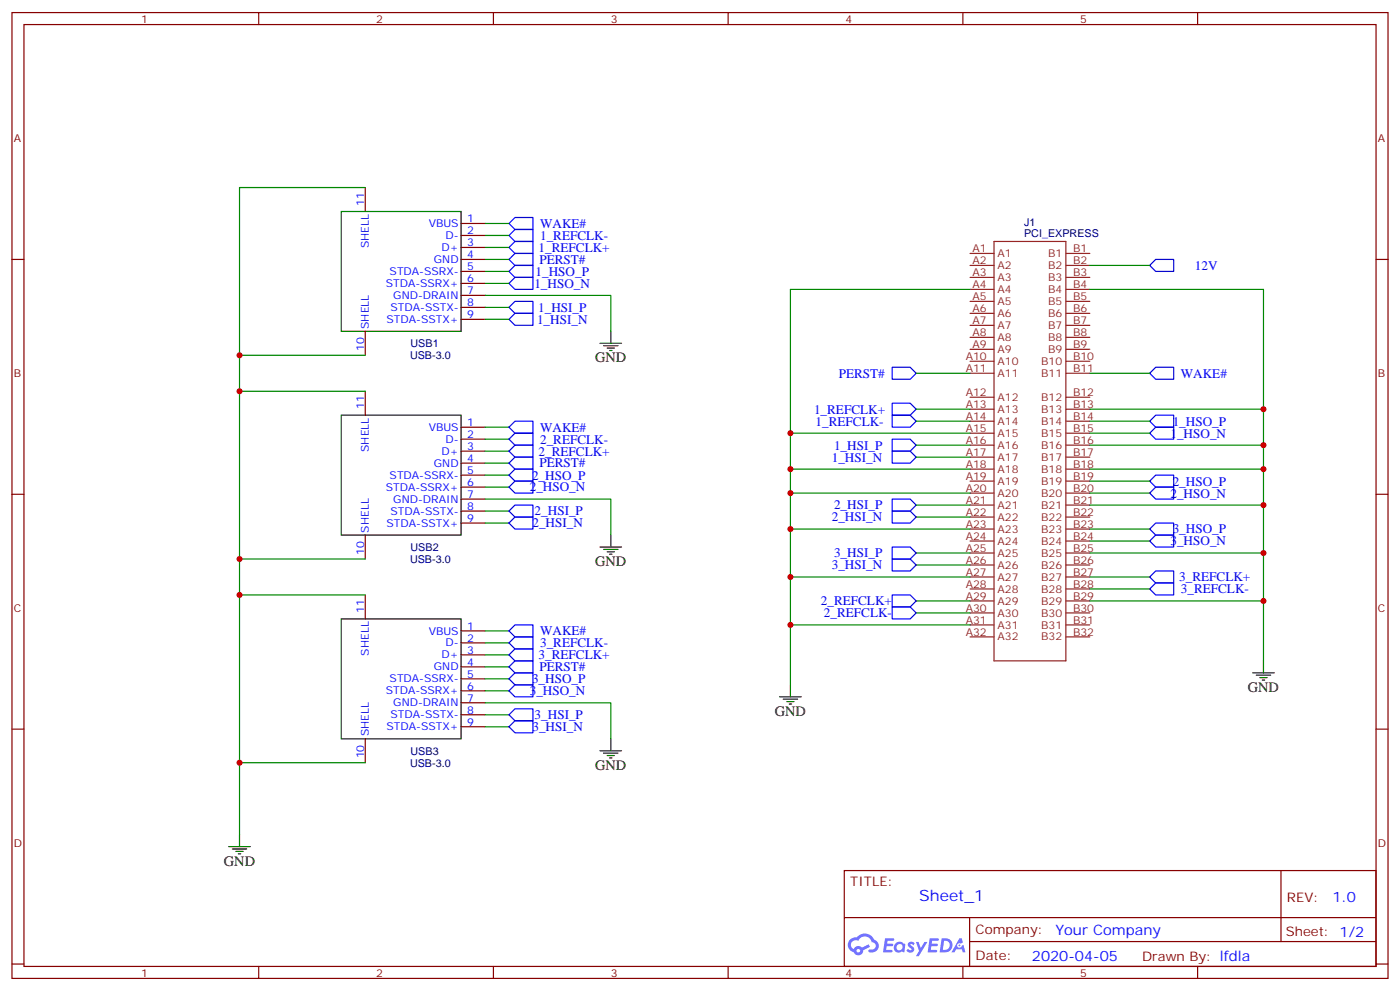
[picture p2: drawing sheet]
<svg xmlns="http://www.w3.org/2000/svg" width="412mm" height="292mm" viewBox="0 0 412 292" stroke-linecap="round" stroke-linejoin="round" font-family="sans-serif">
<g fill="none" stroke="#870000" stroke-width=".35">
<path d="M3.5 3.7h405.4v284.3h-405.4zM7.1 7.2h398.2v277.3h-398.2zM76.2 3.7v3.5M145.3 3.7v3.5M214.5 3.7v3.5M283.6 3.7v3.5M352.8 3.7v3.5M3.5 76.4h3.6M405.3 76.4h3.6M3.5 145.5h3.6M405.3 145.5h3.6M3.5 214.7h3.6"/>
<path d="M405.3 214.7h3.6M248.7 256.3h156.6v28.2h-156.6zM377.3 256.3v20.9M248.7 270.1h156.5M285.6 277.2h119.6M285.6 270.1v14.2M3.5 283.8h3.6M76.2 284.5v3.5M145.3 284.5v3.5M214.5 284.5v3.5M283.6 284.5v3.5M352.8 284.5v3.5"/>
<path d="M405.3 283.8h3.6"/>
</g>
<g fill="#5487ff">
<path d="M267.7 277.5a1.22 1.22 0 0 1 1.7 .2l-.4 .6a.47 .47 0 0 0-.3-.4 .47 .47 0 0 0-.5 .2l.1 .2a1.14 1.14 0 0 1 .8 1.8 1.14 1.14 0 0 1-1.9 0l-.2-.2 .5-.6 .7 .5a.29 .29 0 0 0 .3-.3 .29 .29 0 0 0-.2-.3 1.04 1.04 0 0 1-.6-1.7z"/>
<path d="M260.7 276.2h2.4l.3 .2-.2 .5-1.8 .1-.1 .8h1.5l.3 .4-.3 .4h-1.6l-.2 1.1h1.7l.2 .3-.2 .3-2.6 .1z"/>
<path d="M273.8 276.2h2.4l.3 .2-.1 .5-1.8 .1-.2 .8h1.6l.3 .4-.4 .4-1.6-.1-.1 1.1 1.7 .1 .2 .3-.2 .3-2.6 .1z"/>
<path d="M282.6 276.2h.7l.3 1.3-.6 .3a.69 .69 0 0 0-1 .3 .69 .69 0 0 0 .4 .9 .69 .69 0 0 0 .9-.6l.5-.2 .6 2.2h-.8l-.2-.9h-1.8l-.5 .9h-.8z"/>
<path d="M269.8 277.3h.8l.6 1.8 1.1-1.8h.9l-2.6 4.2h-.8l.9-1.5z"/>
<path d="M277.4 276.2l-.6 4.2h1.3a2.11 2.11 0 0 0 2.5-2.1 2.11 2.11 0 0 0-2.5-2.1zM278.1 277a1.39 1.39 0 0 1 1.7 1.4 1.39 1.39 0 0 1-1.8 1.2h-.3z"/>
<path d="M263.7 277.8a1.54 1.54 0 0 0-.1 2.2 1.54 1.54 0 0 0 2.2 .1l.6 .3 .3-2.3-.2-.3h-.4a1.49 1.49 0 0 0-2.4 0zM264 278.8a.94 .94 0 0 1 1.8 0 .94 .94 0 0 1-1.8 0z"/>
<path d="M250.4 276.6a2.18 2.18 0 0 0 1.1 3.7 1.44 1.44 0 0 0 1.6 .9 1.44 1.44 0 0 0 1.2-1.4l2-1.1-.5-.7-1.9 1a1.47 1.47 0 0 0-2.4 .4 1.39 1.39 0 0 1-.7-1.9 1.39 1.39 0 0 1 2-.5 2.12 2.12 0 0 1 2.2-1.3 2.12 2.12 0 0 1 1.9 1.7 1.14 1.14 0 0 1 1.1 1.4 1.14 1.14 0 0 1-1.7 .7 .43 .43 0 0 0-.5 .4 .43 .43 0 0 0 .4 .5 1.98 1.98 0 0 0 2.5-1.2 1.98 1.98 0 0 0-1.2-2.6 3.1 3.1 0 0 0-5.3-.6l-.9 .1zM252.3 279.9a.55 .55 0 0 1 1.1 0 .55 .55 0 0 1-1.1 0z"/>
<circle cx="282.6" cy="278.3" r=".26"/>
</g>
<g fill="none" stroke="#870000" stroke-width=".35">
<path d="M107.6 55.2v7.1M135.8 65.8h7.1M135.8 69.3h7.1M135.8 72.8h7.1M135.8 76.4h7.1M135.8 79.9h7.1M107.6 97.5v7.1M135.8 83.4h7.1M135.8 87h7.1M135.8 90.5h7.1M135.8 94h7.1M107.6 115.2v7"/>
<path d="M135.8 125.8h7.1M135.8 129.3h7.1M135.8 132.8h7.1M135.8 136.3h7.1M135.8 139.9h7.1M107.6 157.5v7.1M135.8 143.4h7.1M135.8 146.9h7.1M135.8 150.5h7.1M135.8 154h7.1M107.6 175.2v7M135.8 185.7h7.1"/>
<path d="M135.8 189.3h7.1M135.8 192.8h7.1M135.8 196.3h7.1M135.8 199.8h7.1M107.6 217.5v7M135.8 203.4h7.1M135.8 206.9h7.1M135.8 210.4h7.1M135.8 214h7.1"/>
</g>
<g fill="none" stroke="#000" stroke-width=".35">
<path d="M100.5 62.3h35.3v35.2h-35.3zM179.9 97.5v3.6M176.7 101.1h6.4M177.8 101.8h4.2M178.9 102.5h2.1M179.6 103.2h.7M100.5 122.2h35.3v35.3h-35.3zM179.9 157.5v3.5M176.7 161h6.4M177.8 161.7h4.2M178.9 162.5h2.1M179.6 163.2h.7"/>
<path d="M100.5 182.2h35.3v35.3h-35.3zM369 198.1h6.4M370.1 198.8h4.2M371.1 199.5h2.1M372.2 194.6v3.5M179.9 217.5v3.5M229.7 205.1h6.3M230.7 205.8h4.2M231.8 206.6h2.1M232.5 207.3h.7M232.8 201.6v3.5M371.8 200.2h.7"/>
<path d="M176.7 221h6.4M177.8 221.7h4.2M178.9 222.4h2.1M179.6 223.1h.7M67.4 249.2h6.3M68.4 249.9h4.3M69.5 250.6h2.1M70.2 251.4h.7M70.6 245.7v3.5"/>
</g>
<g fill="none" stroke="#8c2424" stroke-width=".35">
<path d="M285.8 74.6h7M285.8 78.1h7M292.8 71.1h21.2v123.5h-21.2zM314 74.6h7M314 78.1h7M285.8 81.7h7M285.8 85.2h7M285.8 88.7h7M285.8 92.3h7M285.8 95.8h7M285.8 99.3h7M314 81.7h7"/>
<path d="M314 85.2h7M314 88.7h7M314 92.3h7M314 95.8h7M314 99.3h7M285.8 102.8h7M285.8 106.4h7M285.8 109.9h7M285.8 116.9h7M314 102.8h7M314 106.4h7M314 109.9h7"/>
<path d="M314 116.9h7M285.8 120.5h7M285.8 124h7M285.8 127.5h7M285.8 131.1h7M285.8 134.6h7M285.8 138.1h7M314 120.5h7M314 124h7M314 127.5h7M314 131.1h7M314 134.6h7"/>
<path d="M314 138.1h7M285.8 141.6h7M285.8 145.2h7M285.8 148.7h7M285.8 152.2h7M285.8 155.8h7M285.8 159.3h7M314 141.6h7M314 145.2h7M314 148.7h7M314 152.2h7M314 155.8h7"/>
<path d="M314 159.3h7M285.8 162.8h7M285.8 166.3h7M285.8 169.9h7M285.8 173.4h7M285.8 176.9h7M314 162.8h7M314 166.3h7M314 169.9h7M314 173.4h7M314 176.9h7M285.8 180.4h7"/>
<path d="M285.8 184h7M285.8 187.5h7M314 180.4h7M314 184h7M314 187.5h7"/>
</g>
<g fill="none" stroke="#00f" stroke-width=".35">
<path d="M149.9 65.8l1.8-1.8h5.3v3.6h-5.3zM149.9 69.3l1.8-1.7h5.3v3.5h-5.3zM149.9 72.8l1.8-1.7h5.3v3.5h-5.3zM149.9 76.4l1.8-1.8h5.3v3.5h-5.3zM149.9 79.9l1.8-1.8h5.3v3.6h-5.3zM338.7 78.1l1.7-1.7h5.3v3.5h-5.3zM149.9 83.4l1.8-1.7h5.3v3.5h-5.3zM149.9 90.5l1.8-1.8h5.3v3.6h-5.3zM149.9 94l1.8-1.7h5.3v3.5h-5.3zM262.8 108.1h5.3l1.8 1.8-1.8 1.8h-5.3zM262.8 118.7h5.3l1.8 1.8-1.8 1.7h-5.3zM338.7 109.9l1.7-1.8h5.3v3.6h-5.3z"/>
<path d="M149.9 139.9l1.8-1.8h5.3v3.5h-5.3zM149.9 136.3l1.8-1.7h5.3v3.5h-5.3zM149.9 132.8l1.8-1.7h5.3v3.5h-5.3zM149.9 129.3l1.8-1.8h5.3v3.6h-5.3zM149.9 125.8l1.8-1.8h5.3v3.5h-5.3zM262.8 122.2h5.3l1.8 1.8-1.8 1.8h-5.3zM262.8 129.3h5.3l1.8 1.8-1.8 1.7h-5.3zM262.8 132.8h5.3l1.8 1.8-1.8 1.7h-5.3zM338.7 124l1.7-1.8h5.3v3.6h-5.3zM338.7 127.5l1.7-1.7h5.3v3.5h-5.3zM149.9 154l1.8-1.8h5.3v3.6h-5.3zM149.9 150.5l1.8-1.8h5.3v3.5h-5.3z"/>
<path d="M149.9 143.4l1.8-1.8h5.3v3.6h-5.3zM262.8 150.5h5.3l1.8 1.7-1.8 1.8h-5.3zM262.8 146.9h5.3l1.8 1.8-1.8 1.8h-5.3zM338.7 145.2l1.7-1.8h5.3v3.5h-5.3zM338.7 141.6l1.7-1.7h5.3v3.5h-5.3zM338.7 159.3l1.7-1.8h5.3v3.5h-5.3zM338.7 155.8l1.7-1.8h5.3v3.5h-5.3zM262.8 175.2h5.3l1.8 1.7-1.8 1.8h-5.3zM262.8 178.7h5.3l1.8 1.7-1.8 1.8h-5.3zM262.8 164.6h5.3l1.8 1.7-1.8 1.8h-5.3zM262.8 161h5.3l1.8 1.8-1.8 1.8h-5.3zM338.7 169.9l1.7-1.8h5.3v3.5h-5.3z"/>
<path d="M338.7 173.4l1.7-1.8h5.3v3.6h-5.3zM149.9 199.8l1.8-1.7h5.3v3.5h-5.3zM149.9 196.3l1.8-1.7h5.3v3.5h-5.3zM149.9 189.3l1.8-1.8h5.3v3.5h-5.3zM151.7 191h5.3v3.6h-5.3l-1.8-1.8zM151.7 184h5.3v3.5h-5.3l-1.8-1.8zM149.9 214l1.8-1.8h5.3v3.5h-5.3zM149.9 210.4l1.8-1.7h5.3v3.5h-5.3zM149.9 203.4l1.8-1.8h5.3v3.5h-5.3z"/>
</g>
<g fill="none" stroke="#008700" stroke-width=".35">
<path d="M107.6 55.2h-37v190.5M142.9 65.8h7M142.9 69.3h7M142.9 72.8h7M142.9 76.4h7M142.9 79.9h7M321 78.1h17.7M142.9 87h37v10.5M142.9 83.4h7M142.9 90.5h7M142.9 94h7M285.8 85.2h-53v116.4"/>
<path d="M321 85.2h51.2v35.3M70.6 104.6h37M70.6 115.2h37M269.9 109.9h15.9M321 109.9h17.7M142.9 139.9h7M142.9 136.3h7M142.9 132.8h7M142.9 129.3h7M142.9 125.8h7M232.8 127.5h53M232.8 138.1h53"/>
<path d="M269.9 120.5h15.9M269.9 124h15.9M269.9 131.1h15.9M269.9 134.6h15.9M321 120.5h51.2v74.1M321 124h17.7M321 131.1h51.2M321 127.5h17.7M321 138.1h51.2M142.9 146.9h37v10.6M142.9 154h7M142.9 150.5h7"/>
<path d="M142.9 143.4h7M232.8 145.2h53M232.8 155.8h53M269.9 148.7h15.9M269.9 152.2h15.9M321 141.6h17.7M321 145.2h17.7M321 148.7h51.2M321 155.8h17.7M321 159.3h17.7M70.6 164.6h37M70.6 175.2h37"/>
<path d="M232.8 169.9h53M269.9 162.8h15.9M269.9 166.3h15.9M269.9 176.9h15.9M321 169.9h17.7M321 173.4h17.7M321 162.8h51.2M321 176.9h51.2M142.9 199.8h7M142.9 196.3h7M142.9 192.8h7M142.9 189.3h7"/>
<path d="M142.9 185.7h7M232.8 184h53M269.9 180.4h15.9M142.9 206.9h37v10.6M142.9 214h7M142.9 210.4h7M142.9 203.4h7M70.6 224.5h37"/>
</g>
<g fill="#c00">
<circle cx="232.8" cy="155.8" r=".88"/>
<circle cx="70.6" cy="224.5" r=".88"/>
<circle cx="70.6" cy="164.6" r=".88"/>
<circle cx="70.6" cy="104.6" r=".88"/>
<circle cx="70.6" cy="115.2" r=".88"/>
<circle cx="70.6" cy="175.2" r=".88"/>
<circle cx="232.8" cy="127.5" r=".88"/>
<circle cx="232.8" cy="138.1" r=".88"/>
<circle cx="232.8" cy="145.2" r=".88"/>
<circle cx="232.8" cy="169.9" r=".88"/>
<circle cx="232.8" cy="184" r=".88"/>
<circle cx="372.2" cy="131.1" r=".88"/>
<circle cx="372.2" cy="148.7" r=".88"/>
<circle cx="372.2" cy="162.8" r=".88"/>
<circle cx="372.2" cy="176.9" r=".88"/>
<circle cx="372.2" cy="138.1" r=".88"/>
<circle cx="372.2" cy="120.5" r=".88"/>
</g>
<text font-size="4.6" fill="#00f" x="270.8" y="265.3">Sheet_1</text>
<g font-size="4.2">
<text x="175.3" y="106.7">GND</text>
<text x="175.3" y="166.7">GND</text>
<text x="367.6" y="203.7">GND</text>
<text x="228.2" y="210.8">GND</text>
<text x="175.3" y="226.7">GND</text>
<text x="66" y="254.9">GND</text>
</g>
<g font-size="4.2" fill="#00f">
<text x="392.5" y="265.6">1.0</text>
<text x="310.9" y="275.1">Your Company</text>
<text x="304" y="282.9">2020-04-05</text>
</g>
<g font-size="3.9" fill="#00f">
<text x="159.1" y="67.1">WAKE#</text>
<text x="159.1" y="70.6">1_REFCLK-</text>
<text x="158.7" y="74.1">1_REFCLK+</text>
<text x="158.9" y="77.7">PERST#</text>
<text x="157.8" y="81.2">1_HSO_P</text>
<text x="352" y="79.4">12V</text>
<text x="157.4" y="84.7">1_HSO_N</text>
<text x="158.2" y="95.3">1_HSI_N</text>
<text x="158.5" y="91.8">1_HSI_P</text>
<text x="247.1" y="111.2">PERST#</text>
<text x="347.8" y="111.2">WAKE#</text>
<text x="239.8" y="121.8">1_REFCLK+</text>
<text x="240.2" y="125.3">1_REFCLK-</text>
<text x="345.5" y="125.3">1_HSO_P</text>
<text x="159.1" y="127">WAKE#</text>
<text x="159.1" y="130.6">2_REFCLK-</text>
<text x="344.8" y="128.8">1_HSO_N</text>
<text x="158.7" y="134.1">2_REFCLK+</text>
<text x="158.9" y="137.6">PERST#</text>
<text x="245" y="135.9">1_HSI_N</text>
<text x="245.7" y="132.4">1_HSI_P</text>
<text x="156.7" y="141.2">2_HSO_P</text>
<text x="345.5" y="142.9">2_HSO_P</text>
<text x="156.1" y="144.7">2_HSO_N</text>
<text x="245.7" y="150">2_HSI_P</text>
<text x="344.8" y="146.5">2_HSO_N</text>
<text x="156.8" y="155.3">2_HSI_N</text>
<text x="157.5" y="151.8">2_HSI_P</text>
<text x="245" y="153.5">2_HSI_N</text>
<text x="344.8" y="160.6">3_HSO_N</text>
<text x="345.5" y="157">3_HSO_P</text>
<text x="245" y="167.6">3_HSI_N</text>
<text x="245.7" y="164.1">3_HSI_P</text>
<text x="347.4" y="171.2">3_REFCLK+</text>
<text x="241.8" y="178.2">2_REFCLK+</text>
<text x="347.8" y="174.7">3_REFCLK-</text>
<text x="242.7" y="181.7">2_REFCLK-</text>
<text x="159.1" y="187">WAKE#</text>
<text x="159.1" y="190.6">3_REFCLK-</text>
<text x="158.7" y="194.1">3_REFCLK+</text>
<text x="158.9" y="197.6">PERST#</text>
<text x="156.7" y="201.1">3_HSO_P</text>
<text x="156.1" y="204.7">3_HSO_N</text>
<text x="156.8" y="215.3">3_HSI_N</text>
<text x="157.5" y="211.7">3_HSI_P</text>
</g>
<g font-size="3.9" fill="#800">
<text x="250.5" y="260.9">TITLE:</text>
<text x="379.1" y="265.6">REV:</text>
<text x="287.4" y="275.1">Company:</text>
<text x="378.7" y="275.7">Sheet: 1/2</text>
<text x="287.4" y="282.8">Date:</text>
<text x="336.4" y="282.8">Drawn By: lfdla</text>
</g>
<g font-size="3.2" fill="#800">
<text x="41.6" y="6.7">1</text>
<text x="110.8" y="6.7">2</text>
<text x="179.9" y="6.7">3</text>
<text x="249.1" y="6.7">4</text>
<text x="318.2" y="6.7">5</text>
<text x="4.1" y="41.8">A</text>
<text x="405.9" y="41.8">A</text>
<text x="4.1" y="110.9">B</text>
<text x="405.9" y="110.9">B</text>
<text x="4.1" y="180.1">C</text>
<text x="405.9" y="180.1">C</text>
<text x="4.1" y="249.2">D</text>
<text x="405.9" y="249.2">D</text>
<text x="41.6" y="287.5">1</text>
<text x="110.8" y="287.5">2</text>
<text x="179.9" y="287.5">3</text>
<text x="249.1" y="287.5">4</text>
<text x="318.2" y="287.5">5</text>
</g>
<g font-size="3.2" fill="#00f">
<text x="107.2" y="60.5" transform="rotate(-90 107.2 60.5)">11</text>
<text x="137.6" y="65.4">1</text>
<text x="126.3" y="66.9">VBUS</text>
<text x="131.2" y="70.4">D-</text>
<text x="137.6" y="69">2</text>
<text x="108.7" y="73.1" transform="rotate(-90 108.7 73.1)">SHELL</text>
<text x="127.8" y="77.4">GND</text>
<text x="130.1" y="73.9">D+</text>
<text x="137.6" y="72.5">3</text>
<text x="137.6" y="76">4</text>
<text x="114.8" y="81">STDA-SSRX-</text>
<text x="137.6" y="79.6">5</text>
<text x="137.6" y="83.1">6</text>
<text x="113.6" y="84.5">STDA-SSRX+</text>
<text x="115.9" y="88">GND-DRAIN</text>
<text x="137.6" y="86.6">7</text>
<text x="113.9" y="95.1">STDA-SSTX+</text>
<text x="115" y="91.5">STDA-SSTX-</text>
<text x="137.6" y="90.1">8</text>
<text x="137.6" y="93.7">9</text>
<text x="108.7" y="96.8" transform="rotate(-90 108.7 96.8)">SHELL</text>
<text x="107.2" y="103.3" transform="rotate(-90 107.2 103.3)">10</text>
<text x="107.2" y="120.5" transform="rotate(-90 107.2 120.5)">11</text>
<text x="137.6" y="125.4">1</text>
<text x="126.3" y="126.8">VBUS</text>
<text x="131.2" y="130.4">D-</text>
<text x="137.6" y="128.9">2</text>
<text x="108.7" y="133" transform="rotate(-90 108.7 133)">SHELL</text>
<text x="127.8" y="137.4">GND</text>
<text x="130.1" y="133.9">D+</text>
<text x="137.6" y="132.5">3</text>
<text x="137.6" y="136">4</text>
<text x="114.8" y="140.9">STDA-SSRX-</text>
<text x="137.6" y="139.5">5</text>
<text x="137.6" y="143.1">6</text>
<text x="113.6" y="144.5">STDA-SSRX+</text>
<text x="115.9" y="148">GND-DRAIN</text>
<text x="137.6" y="146.6">7</text>
<text x="113.9" y="155">STDA-SSTX+</text>
<text x="115" y="151.5">STDA-SSTX-</text>
<text x="137.6" y="150.1">8</text>
<text x="137.6" y="153.6">9</text>
<text x="108.7" y="156.8" transform="rotate(-90 108.7 156.8)">SHELL</text>
<text x="107.2" y="163.3" transform="rotate(-90 107.2 163.3)">10</text>
<text x="107.2" y="180.4" transform="rotate(-90 107.2 180.4)">11</text>
<text x="137.6" y="185.4">1</text>
<text x="126.3" y="186.8">VBUS</text>
<text x="131.2" y="190.3">D-</text>
<text x="137.6" y="188.9">2</text>
<text x="108.7" y="193" transform="rotate(-90 108.7 193)">SHELL</text>
<text x="127.8" y="197.4">GND</text>
<text x="130.1" y="193.9">D+</text>
<text x="137.6" y="192.4">3</text>
<text x="137.6" y="196">4</text>
<text x="114.8" y="200.9">STDA-SSRX-</text>
<text x="137.6" y="199.5">5</text>
<text x="137.6" y="203">6</text>
<text x="113.6" y="204.4">STDA-SSRX+</text>
<text x="115.9" y="208">GND-DRAIN</text>
<text x="137.6" y="206.6">7</text>
<text x="113.9" y="215">STDA-SSTX+</text>
<text x="115" y="211.5">STDA-SSTX-</text>
<text x="137.6" y="210.1">8</text>
<text x="137.6" y="213.6">9</text>
<text x="108.7" y="216.8" transform="rotate(-90 108.7 216.8)">SHELL</text>
<text x="107.2" y="223.3" transform="rotate(-90 107.2 223.3)">10</text>
</g>
<g font-size="3.2" fill="#000080">
<text x="301.7" y="69.8">PCI_EXPRESS</text>
<text x="301.7" y="66.6">J1</text>
<text x="120.8" y="105.7">USB-3.0</text>
<text x="120.9" y="102.2">USB1</text>
<text x="120.8" y="165.7">USB-3.0</text>
<text x="120.9" y="162.2">USB2</text>
<text x="120.8" y="225.7">USB-3.0</text>
<text x="120.9" y="222.2">USB3</text>
</g>
<g font-size="3.2" fill="#8d2323">
<text x="286.5" y="74.3">A1</text>
<text x="286.5" y="77.8">A2</text>
<text x="293.9" y="75.7">A1</text>
<text x="308.7" y="75.7">B1</text>
<text x="316.1" y="74.3">B1</text>
<text x="316.1" y="77.8">B2</text>
<text x="286.5" y="81.3">A3</text>
<text x="293.9" y="79.2">A2</text>
<text x="293.9" y="82.7">A3</text>
<text x="308.7" y="79.2">B2</text>
<text x="308.7" y="82.7">B3</text>
<text x="316.1" y="81.3">B3</text>
<text x="286.5" y="84.8">A4</text>
<text x="286.5" y="88.4">A5</text>
<text x="293.9" y="86.3">A4</text>
<text x="293.9" y="89.8">A5</text>
<text x="308.7" y="86.3">B4</text>
<text x="308.7" y="89.8">B5</text>
<text x="316.1" y="84.8">B4</text>
<text x="316.1" y="88.4">B5</text>
<text x="286.5" y="91.9">A6</text>
<text x="286.5" y="95.4">A7</text>
<text x="293.9" y="93.3">A6</text>
<text x="308.7" y="93.3">B6</text>
<text x="316.1" y="91.9">B6</text>
<text x="316.1" y="95.4">B7</text>
<text x="286.5" y="99">A8</text>
<text x="293.9" y="96.8">A7</text>
<text x="293.9" y="100.4">A8</text>
<text x="308.7" y="96.8">B7</text>
<text x="308.7" y="100.4">B8</text>
<text x="316.1" y="99">B8</text>
<text x="284.5" y="106">A10</text>
<text x="286.5" y="102.5">A9</text>
<text x="293.9" y="103.9">A9</text>
<text x="293.9" y="107.4">A10</text>
<text x="306.7" y="107.4">B10</text>
<text x="308.7" y="103.9">B9</text>
<text x="316.1" y="102.5">B9</text>
<text x="316.1" y="106">B10</text>
<text x="284.5" y="109.5">A11</text>
<text x="293.9" y="110.9">A11</text>
<text x="306.7" y="110.9">B11</text>
<text x="316.1" y="109.5">B11</text>
<text x="284.5" y="116.6">A12</text>
<text x="293.9" y="118">A12</text>
<text x="306.7" y="118">B12</text>
<text x="316.1" y="116.6">B12</text>
<text x="284.5" y="120.1">A13</text>
<text x="284.5" y="123.6">A14</text>
<text x="293.9" y="121.5">A13</text>
<text x="293.9" y="125.1">A14</text>
<text x="306.7" y="121.5">B13</text>
<text x="306.7" y="125.1">B14</text>
<text x="316.1" y="120.1">B13</text>
<text x="316.1" y="123.6">B14</text>
<text x="284.5" y="127.2">A15</text>
<text x="284.5" y="130.7">A16</text>
<text x="293.9" y="128.6">A15</text>
<text x="306.7" y="128.6">B15</text>
<text x="316.1" y="127.2">B15</text>
<text x="316.1" y="130.7">B16</text>
<text x="284.5" y="134.2">A17</text>
<text x="284.5" y="137.8">A18</text>
<text x="293.9" y="132.1">A16</text>
<text x="293.9" y="135.6">A17</text>
<text x="306.7" y="132.1">B16</text>
<text x="306.7" y="135.6">B17</text>
<text x="316.1" y="134.2">B17</text>
<text x="316.1" y="137.8">B18</text>
<text x="284.5" y="141.3">A19</text>
<text x="293.9" y="139.2">A18</text>
<text x="293.9" y="142.7">A19</text>
<text x="306.7" y="139.2">B18</text>
<text x="306.7" y="142.7">B19</text>
<text x="316.1" y="141.3">B19</text>
<text x="284.5" y="144.8">A20</text>
<text x="284.5" y="148.3">A21</text>
<text x="293.9" y="146.2">A20</text>
<text x="293.9" y="149.8">A21</text>
<text x="306.7" y="146.2">B20</text>
<text x="306.7" y="149.8">B21</text>
<text x="316.1" y="144.8">B20</text>
<text x="316.1" y="148.3">B21</text>
<text x="284.5" y="151.9">A22</text>
<text x="284.5" y="155.4">A23</text>
<text x="293.9" y="153.3">A22</text>
<text x="306.7" y="153.3">B22</text>
<text x="316.1" y="151.9">B22</text>
<text x="316.1" y="155.4">B23</text>
<text x="284.5" y="158.9">A24</text>
<text x="293.9" y="156.8">A23</text>
<text x="293.9" y="160.3">A24</text>
<text x="306.7" y="156.8">B23</text>
<text x="306.7" y="160.3">B24</text>
<text x="316.1" y="158.9">B24</text>
<text x="284.5" y="162.5">A25</text>
<text x="284.5" y="166">A26</text>
<text x="293.9" y="163.9">A25</text>
<text x="293.9" y="167.4">A26</text>
<text x="306.7" y="163.9">B25</text>
<text x="306.7" y="167.4">B26</text>
<text x="316.1" y="162.5">B25</text>
<text x="316.1" y="166">B26</text>
<text x="284.5" y="169.5">A27</text>
<text x="284.5" y="173">A28</text>
<text x="293.9" y="170.9">A27</text>
<text x="306.7" y="170.9">B27</text>
<text x="316.1" y="169.5">B27</text>
<text x="316.1" y="173">B28</text>
<text x="284.5" y="176.6">A29</text>
<text x="293.9" y="174.4">A28</text>
<text x="293.9" y="178">A29</text>
<text x="306.7" y="174.4">B28</text>
<text x="306.7" y="178">B29</text>
<text x="316.1" y="176.6">B29</text>
<text x="284.5" y="180.1">A30</text>
<text x="284.5" y="183.6">A31</text>
<text x="293.9" y="181.5">A30</text>
<text x="293.9" y="185">A31</text>
<text x="306.7" y="181.5">B30</text>
<text x="306.7" y="185">B31</text>
<text x="316.1" y="180.1">B30</text>
<text x="316.1" y="183.6">B31</text>
<text x="284.5" y="187.1">A32</text>
<text x="293.9" y="188.6">A32</text>
<text x="306.7" y="188.6">B32</text>
<text x="316.1" y="187.1">B32</text>
</g>
</svg>
